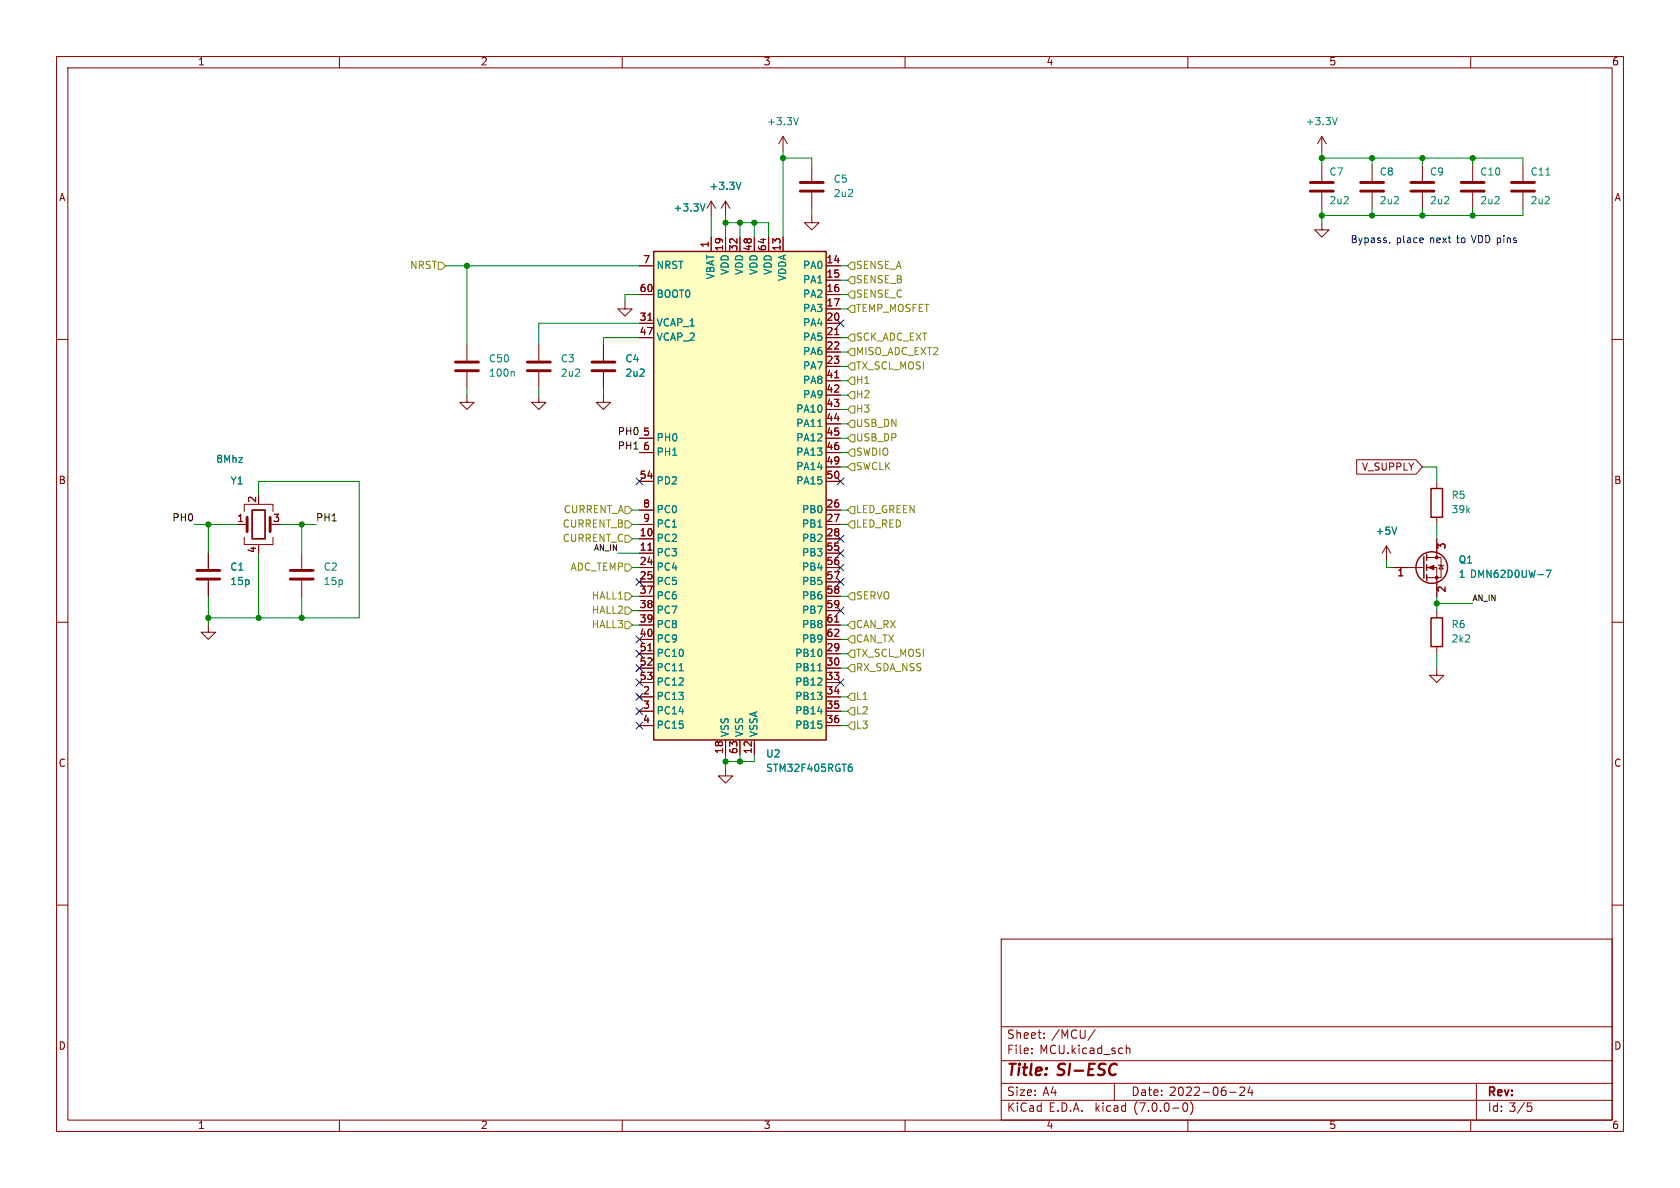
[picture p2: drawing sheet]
<svg xmlns="http://www.w3.org/2000/svg" width="297mm" height="210mm" viewBox="0 0 297 210" stroke-linecap="round" stroke-linejoin="round" font-family="sans-serif">
<g fill="none" stroke="#840000" stroke-width=".18">
<path d="M10 10h277v190h-277zM12 12h273v186h-273zM60 10v2M110 10v2M160 10v2M210 10v2M260 10v2M125.7 35.6l-.7 1.2M125.7 35.6v2.5M125.7 35.6l.8 1.2M128.3 35.6l-.8 1.2M128.3 35.6v2.5"/>
<path d="M128.3 35.6l.7 1.2M138.4 24.1l-.7 1.3M138.4 24.1v2.6M138.4 24.1l.8 1.3M143.5 38.1v1.3h1.3l-1.3 1.2-1.3-1.2h1.3M143.5 29.2v2.8M143.5 34v2.8M233.7 39.4v1.2h1.2l-1.2 1.3-1.3-1.3h1.3M233.7 24.1l-.8 1.3M233.7 24.1v2.6M233.7 29.2v2.8M233.7 34v2.8"/>
<path d="M233.7 24.1l.7 1.3M242.6 29.2v2.8M242.6 34v2.8M251.5 29.2v2.8M251.5 34v2.8M260.3 29.2v2.8M260.3 34v2.8M269.2 29.2v2.8M269.2 34v2.8M10 60h2M110.5 53.3v1.3h1.3l-1.3 1.3-1.3-1.3h1.3M113 47h2.6"/>
<path d="M113 52.1h2.6M113 57.2h2.6M113 59.7h2.6M114.5 56.6h.8M125.7 41.9v2.6M128.3 41.9v2.6M130.8 41.9v2.6M133.3 41.9v2.6M135.9 41.9v2.6M138.4 41.9v2.6M146 47h2.6M146 49.5h2.6"/>
<path d="M146 52.1h2.6M146 54.6h2.6M146 57.2h2.6M146 59.7h2.6M147.6 59.2h.7M285 60h2M82.5 69.9v1.2h1.3l-1.3 1.3-1.2-1.3h1.2M82.5 61v2.8M82.5 65.8v2.8M95.2 69.9v1.2h1.3l-1.3 1.3-1.2-1.3h1.2M95.2 61v2.8M95.2 65.8v2.8"/>
<path d="M106.7 69.9v1.2h1.2l-1.2 1.3-1.3-1.3h1.3M106.7 61v2.8M106.7 65.8v2.8M113 77.5h2.6M146 62.2h2.6M146 64.8h2.6M146 67.3h2.6M146 69.9h2.6M146 72.4h2.6M146 74.9h2.6M146 77.5h2.6M147.6 66.8h.7"/>
<path d="M36.8 97.8v2.8M41.9 92.7h1.8M43.2 95v1.3h5.1v-1.3M43.2 90.4v-1.2h5.1v1.2M45.7 96.3v.2M53.3 97.8v2.8M113 92.7h2.6M113 95.3h2.6M113 97.8h2.6M113 90.2h2.6M113 80h2.6M113 85.1h2.6"/>
<path d="M114.5 97.3h.8M146 92.7h2.6M146 95.3h2.6M146 97.8h2.6M146 90.2h2.6M146 80h2.6M146 82.6h2.6M146 85.1h2.6M239.8 81.3h10.5l1.2 1.3-1.2 1.2h-10.5zM245.1 96.5l-.8 1.3M245.1 96.5v2.6M245.1 96.5l.8 1.3"/>
<path d="M252.2 98.6h2.6v3.5h-2.6M254 85.1v1.3M254 91.4v1.3M254 95.3v3.3M254.3 99.8l.1 .1h.7l.2 .2M254.8 99.9l.3 .7h-.7zM10 110h2M36.8 110.5v1.3h1.3l-1.3 1.2-1.2-1.2h1.2M36.8 102.6v2.8M53.3 102.6v2.8M113 100.3h2.6M113 102.9h2.6"/>
<path d="M113 115.6h2.6M113 118.1h2.6M113 105.4h2.6M113 108h2.6M113 110.5h2.6M113 113h2.6M114.5 115h.8M146 100.3h2.6M146 102.9h2.6M146 115.6h2.6M146 118.1h2.6M146 105.4h2.6"/>
<path d="M146 108h2.6M146 110.5h2.6M146 113h2.6M147.6 110h.7M246.4 100.3h5.3M252.2 100.3h1.8v5.1M254 118.1v1.3h1.3l-1.3 1.3-1.3-1.3h1.3M254 108v1.2M254 114.3v1.3M285 110h2M113 123.2h2.6M113 125.7h2.6"/>
<path d="M113 120.7h2.6M113 128.3h2.6M128.3 135.9v1.3h1.2l-1.2 1.2-1.3-1.2h1.3M128.3 130.8v2.6M130.8 130.8v2.6M133.3 130.8v2.6M146 123.2h2.6M146 125.7h2.6M146 120.7h2.6M146 128.3h2.6M10 160h2M285 160h2"/>
<path d="M177 166h108v32h-108zM60 198v2M110 198v2M160 198v2M177 194.5h108M177 191.5h108M177 187.5h108M177 181.5h108M182.4 186.1v.2M182.4 185.3v.2M184.6 183.4v.2M184.6 182.6v.2"/>
<path d="M193.6 182l-1.3 1.9M197 191.5v3M199.1 184.8v1.5M199.1 185.4l.2-.1h.4l.1 1M209.3 195h.2a.81 .81 0 0 1 .5 .6 .81 .81 0 0 1-.3 .8l-.1 .1a.81 .81 0 0 1-.6-.7 .81 .81 0 0 1 .3-.8zM210 198v2M210.5 194.8a1.74 1.74 0 0 1 0 2.2M217.4 193.1h1.1M219.2 192.3l.6-.1 .2 .1v.3l-.9 1.1h.9M221 192.1l-.4 1.1h.9M221.3 192.7v1M260 198v2"/>
<path d="M261 191.5v6.5M270 195h.8M270.2 195.5h.3l.3 .3-.1 .6-.5 .1"/>
</g>
<g fill="none" stroke="#008484" stroke-width=".18">
<path d="M124.6 36l-.4 1.3M131 32.2l-.4 1.3M141.2 20.8l-.5 1.3M236.4 20.8l-.4 1.3M90.7 65.7l.2 .1v.7M144.6 75.4h.7M144.6 93.2h.7M246.9 93.2l-.4 1.2M120.1 118.6h.7M144.6 118.6h.7M273.3 100.8h.9l-.6 1.3M144.6 125.8h.8"/>
<path d="M150.2 135.6h.2l.3 .2-.1 .4-.4 .2M150.3 135.1h.3"/>
</g>
<g fill="none" stroke="#840000" stroke-width=".51">
<path d="M141.5 33.8h4M141.5 32.3h4M231.6 33.8h4.1M231.6 32.3h4.1M240.5 33.8h4.1M240.5 32.3h4.1M249.4 33.8h4.1M249.4 32.3h4.1M258.3 33.8h4.1M258.3 32.3h4.1M267.2 33.8h4.1M267.2 32.3h4.1"/>
<path d="M80.5 65.5h4.1M80.5 64h4.1M93.2 65.5h4.1M93.2 64h4.1M104.6 65.5h4.1M104.6 64h4.1M43.7 91.4v2.6M47.8 91.4v2.6M34.8 102.4h4.1M34.8 100.8h4.1M51.3 102.4h4.1M51.3 100.8h4.1"/>
</g>
<path d="M44.6 90.2h2.3v5.1h-2.3z" fill="none" stroke="#840000" stroke-width=".3"/>
<g fill="none" stroke="#840000" stroke-width=".25">
<path d="M115.6 44.5h30.4v86.3h-30.4zM251.7 98.4v3.8M252.2 98v1.1M252.2 99.8v1M253 86.4h2v5h-2zM252.2 101.6v1M253 109.2h2v5.1h-2z"/>
<circle cx="253.1" cy="100.3" r="2.79"/>
</g>
<g fill="#840000" stroke="#840000" stroke-width=".18">
<path d="M252.5 100.3l1-.4v.8z"/>
<circle cx="254" cy="102.1" r=".25"/>
<circle cx="254" cy="98.6" r=".25"/>
</g>
<path d="M115.6 44.5h30.4v86.3h-30.4z" fill="#ffffc2" stroke="#ffffc2" stroke-width=".18"/>
<g fill="none" stroke="#848400" stroke-width=".18">
<path d="M77.5 46.4h.6l.6 .6-.6 .6h-.6zM150.5 46.4h.6v1.2h-.6l-.6-.6zM150.5 48.9h.6v1.3h-.6l-.6-.7zM150.5 54h.6v1.2h-.6l-.6-.6zM150.5 59.1h.6v1.2h-.6l-.6-.6zM150.5 51.4h.6v1.3h-.6l-.6-.6zM150.5 76.8h.6v1.3h-.6l-.6-.6zM150.5 79.4h.6v1.2h-.6l-.6-.6zM150.5 61.6h.6v1.3h-.6l-.6-.7zM150.5 64.1h.6v1.3h-.6l-.6-.6zM150.5 74.3h.6v1.3h-.6l-.6-.7zM150.5 66.7h.6v1.2h-.6l-.6-.6z"/>
<path d="M150.5 69.2h.6v1.3h-.6l-.6-.6zM150.5 71.8h.6v1.2h-.6l-.6-.6zM110.5 92.1h.6l.7 .6-.7 .6h-.6zM110.5 89.5h.6l.7 .7-.7 .6h-.6zM110.5 94.6h.6l.7 .7-.7 .6h-.6zM110.5 99.7h.6l.7 .6-.7 .7h-.6zM150.5 81.9h.6v1.3h-.6l-.6-.6zM150.5 89.5h.6v1.3h-.6l-.6-.6zM150.5 92.1h.6v1.2h-.6l-.6-.6zM110.5 104.8h.6l.7 .6-.7 .6h-.6zM110.5 109.9h.6l.7 .6-.7 .6h-.6zM110.5 107.3h.6l.7 .7-.7 .6h-.6z"/>
<path d="M150.5 114.9h.6v1.3h-.6l-.6-.6zM150.5 104.8h.6v1.2h-.6l-.6-.6zM150.5 112.4h.6v1.3h-.6l-.6-.7zM150.5 109.9h.6v1.2h-.6l-.6-.6zM150.5 117.5h.6v1.2h-.6l-.6-.6zM150.5 122.6h.6v1.2h-.6l-.6-.6zM150.5 125.1h.6v1.3h-.6l-.6-.7zM150.5 127.6h.6v1.3h-.6l-.6-.6z"/>
</g>
<path d="M245.7 42.8l-.1 .3" fill="none" stroke="#0000c2" stroke-width=".18"/>
<g fill="none" stroke="#008400" stroke-width=".18">
<path d="M125.7 38.1v3.8M128.3 38.1v3.8M128.3 39.4h7.6v2.5M130.8 39.4v2.5M133.3 39.4v2.5M138.4 27.9h5.1v1.3M138.4 26.7v15.2M143.5 36.8v1.3M233.7 27.9h35.5v1.3M233.7 26.7v2.5M233.7 36.8v2.6M242.6 27.9v1.3"/>
<path d="M242.6 36.8v1.3M251.5 27.9v1.3M251.5 36.8v1.3M260.3 27.9v1.3M260.3 36.8v1.3M269.2 36.8v1.3h-35.5M78.7 47h34.3M82.5 47v14M113 59.7h-6.3v1.3M113 52.1h-2.5v1.2M113 57.2h-17.8v3.8M148.6 59.7h1.3"/>
<path d="M148.6 54.6h1.3M148.6 47h1.3M148.6 49.5h1.3M148.6 52.1h1.3M82.5 68.6v1.3M95.2 68.6v1.3M106.7 68.6v1.3M148.6 62.2h1.3M148.6 64.8h1.3M148.6 74.9h1.3M148.6 72.4h1.3M148.6 67.3h1.3"/>
<path d="M148.6 69.9h1.3M148.6 77.5h1.3M34.3 92.7h7.6M36.8 92.7v5.1M45.7 87.6v-2.5h17.8v24.1h-26.7M45.7 97.8v11.4M49.5 92.7h6.4M53.3 92.7v5.1M109.2 97.8h3.8M111.8 92.7h1.2M111.8 90.2h1.2M111.8 95.3h1.2"/>
<path d="M148.6 82.6h1.3M148.6 92.7h1.3M148.6 80h1.3M148.6 90.2h1.3M245.1 99.1v1.2h1.3M251.5 82.6h2.5v2.5M254 92.7v2.6M36.8 105.4v5.1M53.3 105.4v3.8M111.8 110.5h1.2M111.8 100.3h1.2M111.8 108h1.2"/>
<path d="M111.8 105.4h1.2M148.6 110.5h1.3M148.6 115.6h1.3M148.6 113h1.3M148.6 105.4h1.3M148.6 118.1h1.3M254 105.4v2.6M254 115.6v2.5M254 106.7h6.3M128.3 133.4v2.5M130.8 133.4v1.2M133.3 133.4v1.2h-5"/>
<path d="M148.6 128.3h1.3M148.6 125.7h1.3M148.6 123.2h1.3"/>
</g>
<g fill="none" stroke="#000084" stroke-width=".18">
<path d="M148 56.5l1.2 1.3M149.2 56.5l-1.2 1.3M112.4 84.5l1.2 1.2M113.6 84.5l-1.2 1.2M148 99.7l1.2 1.2M148 97.2l1.2 1.2M148 94.6l1.2 1.3M148 84.5l1.2 1.2M149.2 99.7l-1.2 1.2M149.2 97.2l-1.2 1.2M149.2 94.6l-1.2 1.3M149.2 84.5l-1.2 1.2"/>
<path d="M112.4 115l1.2 1.2M112.4 117.5l1.2 1.2M112.4 112.4l1.2 1.2M112.4 102.3l1.2 1.2M113.6 115l-1.2 1.2M113.6 117.5l-1.2 1.2M113.6 112.4l-1.2 1.2M113.6 102.3l-1.2 1.2M148 102.3l1.2 1.2M148 107.3l1.2 1.3M149.2 102.3l-1.2 1.2M149.2 107.3l-1.2 1.3"/>
<path d="M112.4 120l1.2 1.3M112.4 122.6l1.2 1.2M112.4 125.1l1.2 1.2M112.4 127.7l1.2 1.2M113.6 120l-1.2 1.3M113.6 122.6l-1.2 1.2M113.6 125.1l-1.2 1.2M113.6 127.7l-1.2 1.2M148 120l1.2 1.3M149.2 120l-1.2 1.3"/>
</g>
<g fill="#008400" stroke="#008400" stroke-width=".18">
<circle cx="130.8" cy="134.6" r=".46"/>
<circle cx="128.3" cy="134.6" r=".46"/>
<circle cx="82.5" cy="47" r=".46"/>
<circle cx="128.3" cy="39.4" r=".46"/>
<circle cx="133.3" cy="39.4" r=".46"/>
<circle cx="130.8" cy="39.4" r=".46"/>
<circle cx="242.6" cy="38.1" r=".46"/>
<circle cx="242.6" cy="27.9" r=".46"/>
<circle cx="260.3" cy="38.1" r=".46"/>
<circle cx="251.5" cy="38.1" r=".46"/>
<circle cx="260.3" cy="27.9" r=".46"/>
<circle cx="251.5" cy="27.9" r=".46"/>
<circle cx="233.7" cy="38.1" r=".46"/>
<circle cx="233.7" cy="27.9" r=".46"/>
<circle cx="138.4" cy="27.9" r=".46"/>
<circle cx="254" cy="106.7" r=".46"/>
<circle cx="53.3" cy="109.2" r=".46"/>
<circle cx="36.8" cy="109.2" r=".46"/>
<circle cx="45.7" cy="109.2" r=".46"/>
<circle cx="53.3" cy="92.7" r=".46"/>
<circle cx="36.8" cy="92.7" r=".46"/>
</g>
<g font-size="2.8" fill="#840000">
<text x="178" y="190.8">Title:</text>
<text x="187.1" y="190.8">SI-ESC</text>
</g>
<g font-size="2.1" fill="#840000">
<text x="178" y="183.9">Sheet:</text>
<text x="185.9" y="183.9">/MCU/</text>
<text x="178" y="186.6">File:</text>
<text x="183.8" y="186.6">MCU.kicad_sch</text>
<text x="178" y="196.8">KiCad</text>
<text x="178" y="194">Size:</text>
<text x="184.3" y="194">A4</text>
<text x="185.4" y="196.8">E.D.A.</text>
<text x="193.7" y="196.8">kicad</text>
<text x="200" y="194">Date:</text>
<text x="200.6" y="196.8">(7.0.0-0)</text>
<text x="206.7" y="194">2022-06-24</text>
<text x="263" y="194.2">Rev:</text>
<text x="263" y="196.8">Id: 3/5</text>
</g>
<g font-size="1.8" fill="#840000">
<text x="35" y="11.8">1</text>
<text x="85" y="11.8">2</text>
<text x="135" y="11.8">3</text>
<text x="185" y="11.8">4</text>
<text x="235" y="11.8">5</text>
<text x="285" y="11.8">6</text>
<text x="10.4" y="35.8">A</text>
<text x="285.4" y="35.8">A</text>
<text x="113.6" y="46.7">7</text>
<text x="125.5" y="43.8" transform="rotate(-90 125.5 43.8)">1</text>
<text x="128" y="44.5" transform="rotate(-90 128 44.5)">19</text>
<text x="130.6" y="44.5" transform="rotate(-90 130.6 44.5)">32</text>
<text x="133.1" y="44.5" transform="rotate(-90 133.1 44.5)">48</text>
<text x="135.6" y="44.5" transform="rotate(-90 135.6 44.5)">64</text>
<text x="138.2" y="44.5" transform="rotate(-90 138.2 44.5)">13</text>
<text x="146" y="46.7">14</text>
<text x="113" y="51.8">60</text>
<text x="146" y="49.3">15</text>
<text x="146" y="51.8">16</text>
<text x="113" y="56.9">31</text>
<text x="113" y="59.4">47</text>
<text x="146" y="54.4">17</text>
<text x="146" y="56.9">20</text>
<text x="146" y="59.4">21</text>
<text x="146" y="62">22</text>
<text x="146" y="64.5">23</text>
<text x="146" y="67.1">41</text>
<text x="146" y="69.6">42</text>
<text x="113.6" y="77.2">5</text>
<text x="146" y="72.1">43</text>
<text x="146" y="74.7">44</text>
<text x="146" y="77.2">45</text>
<text x="113.6" y="79.8">6</text>
<text x="146" y="79.8">46</text>
<text x="146" y="82.3">49</text>
<text x="240.7" y="83.5">V_SUPPLY</text>
<text x="10.3" y="85.8">B</text>
<text x="45.5" y="88.9" transform="rotate(-90 45.5 88.9)">2</text>
<text x="113" y="84.8">54</text>
<text x="113.6" y="89.9">8</text>
<text x="146" y="89.9">26</text>
<text x="146" y="84.8">50</text>
<text x="285.3" y="85.8">B</text>
<text x="41.9" y="92.5">1</text>
<text x="48.2" y="92.5">3</text>
<text x="113" y="95">10</text>
<text x="113.6" y="92.5">9</text>
<text x="146" y="92.5">27</text>
<text x="146" y="95">28</text>
<text x="45.5" y="97.8" transform="rotate(-90 45.5 97.8)">4</text>
<text x="113" y="97.5">11</text>
<text x="113" y="100.1">24</text>
<text x="146" y="97.5">55</text>
<text x="146" y="100.1">56</text>
<text x="255.9" y="97.2" transform="rotate(-90 255.9 97.2)">3</text>
<text x="113" y="102.6">25</text>
<text x="113" y="105.2">37</text>
<text x="113" y="107.7">38</text>
<text x="146" y="102.6">57</text>
<text x="146" y="105.2">58</text>
<text x="146" y="107.7">59</text>
<text x="247" y="102.2">1</text>
<text x="255.9" y="104.8" transform="rotate(-90 255.9 104.8)">2</text>
<text x="113" y="110.2">39</text>
<text x="113" y="112.8">40</text>
<text x="146" y="110.2">61</text>
<text x="146" y="112.8">62</text>
<text x="113" y="115.3">51</text>
<text x="113" y="117.9">52</text>
<text x="146" y="115.3">29</text>
<text x="146" y="117.9">30</text>
<text x="113" y="120.4">53</text>
<text x="113.6" y="122.9">2</text>
<text x="113.6" y="125.5">3</text>
<text x="146" y="120.4">33</text>
<text x="146" y="122.9">34</text>
<text x="146" y="125.5">35</text>
<text x="113.6" y="128">4</text>
<text x="146" y="128">36</text>
<text x="10.3" y="135.8">C</text>
<text x="128" y="133.4" transform="rotate(-90 128 133.4)">18</text>
<text x="130.6" y="133.4" transform="rotate(-90 130.6 133.4)">63</text>
<text x="133.1" y="133.4" transform="rotate(-90 133.1 133.4)">12</text>
<text x="285.3" y="135.8">C</text>
<text x="10.3" y="185.8">D</text>
<text x="285.3" y="185.8">D</text>
<text x="35" y="199.8">1</text>
<text x="85" y="199.8">2</text>
<text x="135" y="199.8">3</text>
<text x="185" y="199.8">4</text>
<text x="235" y="199.8">5</text>
<text x="285" y="199.8">6</text>
</g>
<g font-size="1.8" fill="#008484">
<text x="135.5" y="22.4">+3.3V</text>
<text x="230.8" y="22.4">+3.3V</text>
<text x="125.4" y="33.8">+3.3V</text>
<text x="147.3" y="32.6">C5</text>
<text x="147.3" y="35.1">2u2</text>
<text x="235" y="31.3">C7</text>
<text x="243.8" y="31.3">C8</text>
<text x="252.7" y="31.3">C9</text>
<text x="261.6" y="31.3">C10</text>
<text x="270.5" y="31.3">C11</text>
<text x="119" y="37.7">+3.3V</text>
<text x="235" y="36.4">2u2</text>
<text x="243.8" y="36.4">2u2</text>
<text x="252.7" y="36.4">2u2</text>
<text x="261.6" y="36.4">2u2</text>
<text x="270.5" y="36.4">2u2</text>
<text x="116.1" y="47.8">NRST</text>
<text x="141.8" y="47.8">PA0</text>
<text x="116.1" y="52.9">BOOT0</text>
<text x="126.6" y="49.5" transform="rotate(-90 126.6 49.5)">VBAT</text>
<text x="129.1" y="48.7" transform="rotate(-90 129.1 48.7)">VDD</text>
<text x="131.6" y="48.7" transform="rotate(-90 131.6 48.7)">VDD</text>
<text x="134.2" y="48.7" transform="rotate(-90 134.2 48.7)">VDD</text>
<text x="136.7" y="48.7" transform="rotate(-90 136.7 48.7)">VDD</text>
<text x="139.3" y="49.8" transform="rotate(-90 139.3 49.8)">VDDA</text>
<text x="141.8" y="50.4">PA1</text>
<text x="141.8" y="52.9">PA2</text>
<text x="116.1" y="58">VCAP_1</text>
<text x="141.8" y="55.4">PA3</text>
<text x="141.8" y="58">PA4</text>
<text x="86.4" y="64.3">C50</text>
<text x="99.1" y="64.3">C3</text>
<text x="110.5" y="64.3">C4</text>
<text x="116.1" y="60.5">VCAP_2</text>
<text x="141.8" y="60.5">PA5</text>
<text x="141.8" y="63.1">PA6</text>
<text x="141.8" y="65.6">PA7</text>
<text x="86.4" y="66.9">100n</text>
<text x="99.1" y="66.9">2u2</text>
<text x="110.5" y="66.9">2u2</text>
<text x="141.8" y="68.1">PA8</text>
<text x="141.8" y="70.7">PA9</text>
<text x="140.6" y="73.2">PA10</text>
<text x="140.6" y="75.8">PA11</text>
<text x="38.2" y="82.1">8Mhz</text>
<text x="116.1" y="78.3">PH0</text>
<text x="116.1" y="80.8">PH1</text>
<text x="140.6" y="78.3">PA12</text>
<text x="140.6" y="80.8">PA13</text>
<text x="140.6" y="83.4">PA14</text>
<text x="40.7" y="85.9">Y1</text>
<text x="116.1" y="85.9">PD2</text>
<text x="140.6" y="85.9">PA15</text>
<text x="256.5" y="88.5">R5</text>
<text x="116.1" y="91">PC0</text>
<text x="116.1" y="93.5">PC1</text>
<text x="141.7" y="91">PB0</text>
<text x="141.7" y="93.5">PB1</text>
<text x="243.1" y="94.8">+5V</text>
<text x="256.5" y="91">39k</text>
<text x="40.6" y="101.2">C1</text>
<text x="57.2" y="101.2">C2</text>
<text x="116.1" y="96.1">PC2</text>
<text x="116.1" y="98.6">PC3</text>
<text x="116.1" y="101.2">PC4</text>
<text x="141.7" y="96.1">PB2</text>
<text x="141.7" y="98.6">PB3</text>
<text x="141.7" y="101.2">PB4</text>
<text x="257.8" y="99.9">Q1</text>
<text x="40.6" y="103.7">15p</text>
<text x="57.2" y="103.7">15p</text>
<text x="116.1" y="103.7">PC5</text>
<text x="116.1" y="106.2">PC6</text>
<text x="141.7" y="103.7">PB5</text>
<text x="141.7" y="106.2">PB6</text>
<text x="257.8" y="102.4">1 DMN62D0UW-7</text>
<text x="116.1" y="108.8">PC7</text>
<text x="116.1" y="111.3">PC8</text>
<text x="116.1" y="113.9">PC9</text>
<text x="141.7" y="108.8">PB7</text>
<text x="141.7" y="111.3">PB8</text>
<text x="141.7" y="113.9">PB9</text>
<text x="256.5" y="111.3">R6</text>
<text x="256.5" y="113.9">2k2</text>
<text x="116.1" y="116.4">PC10</text>
<text x="116.1" y="118.9">PC11</text>
<text x="140.5" y="116.4">PB10</text>
<text x="140.5" y="118.9">PB11</text>
<text x="116.1" y="124">PC13</text>
<text x="116.1" y="121.5">PC12</text>
<text x="140.5" y="121.5">PB12</text>
<text x="140.5" y="124">PB13</text>
<text x="116.1" y="126.6">PC14</text>
<text x="116.1" y="129.1">PC15</text>
<text x="129.1" y="130.3" transform="rotate(-90 129.1 130.3)">VSS</text>
<text x="131.6" y="130.3" transform="rotate(-90 131.6 130.3)">VSS</text>
<text x="134.2" y="130.3" transform="rotate(-90 134.2 130.3)">VSSA</text>
<text x="140.5" y="126.6">PB14</text>
<text x="140.5" y="129.1">PB15</text>
<text x="135.4" y="136.7">STM32F405RGT6</text>
<text x="135.4" y="134.2">U2</text>
</g>
<g font-size="1.8" fill="#848400">
<text x="72.4" y="47.8">NRST</text>
<text x="151.3" y="47.8">SENSE_A</text>
<text x="151.3" y="50.4">SENSE_B</text>
<text x="151.3" y="52.9">SENSE_C</text>
<text x="151.3" y="55.4">TEMP_MOSFET</text>
<text x="151.3" y="63.1">MISO_ADC_EXT2</text>
<text x="151.3" y="65.6">TX_SCL_MOSI</text>
<text x="151.3" y="60.5">SCK_ADC_EXT</text>
<text x="151.3" y="68.1">H1</text>
<text x="151.3" y="70.7">H2</text>
<text x="151.3" y="75.8">USB_DN</text>
<text x="151.3" y="73.2">H3</text>
<text x="151.3" y="83.4">SWCLK</text>
<text x="151.3" y="78.3">USB_DP</text>
<text x="151.3" y="80.8">SWDIO</text>
<text x="99.3" y="93.5">CURRENT_B</text>
<text x="99.5" y="91">CURRENT_A</text>
<text x="151.3" y="91">LED_GREEN</text>
<text x="151.3" y="93.5">LED_RED</text>
<text x="99.3" y="96.1">CURRENT_C</text>
<text x="100.7" y="101.2">ADC_TEMP</text>
<text x="104.5" y="106.2">HALL1</text>
<text x="151.3" y="106.2">SERVO</text>
<text x="104.5" y="111.3">HALL3</text>
<text x="104.5" y="108.8">HALL2</text>
<text x="151.3" y="113.9">CAN_TX</text>
<text x="151.3" y="111.3">CAN_RX</text>
<text x="151.3" y="116.4">TX_SCL_MOSI</text>
<text x="151.3" y="118.9">RX_SDA_NSS</text>
<text x="151.3" y="124">L1</text>
<text x="151.3" y="126.6">L2</text>
<text x="151.3" y="129.1">L3</text>
</g>
<g font-size="1.8" fill="#0000c2">
<text x="238.8" y="43.2">Bypass,</text>
<text x="246.8" y="43.2">place</text>
<text x="252.9" y="43.2">next</text>
<text x="257.8" y="43.2">to</text>
<text x="260.5" y="43.2">VDD pins</text>
</g>
<g font-size="1.8">
<text x="109.1" y="77.1">PH0</text>
<text x="109.1" y="79.7">PH1</text>
<text x="30.4" y="92.4">PH0</text>
<text x="55.9" y="92.4">PH1</text>
</g>
<g font-size="1.4">
<text x="104.8" y="97.5">AN_IN</text>
<text x="260.3" y="106.4">AN_IN</text>
</g>
</svg>
